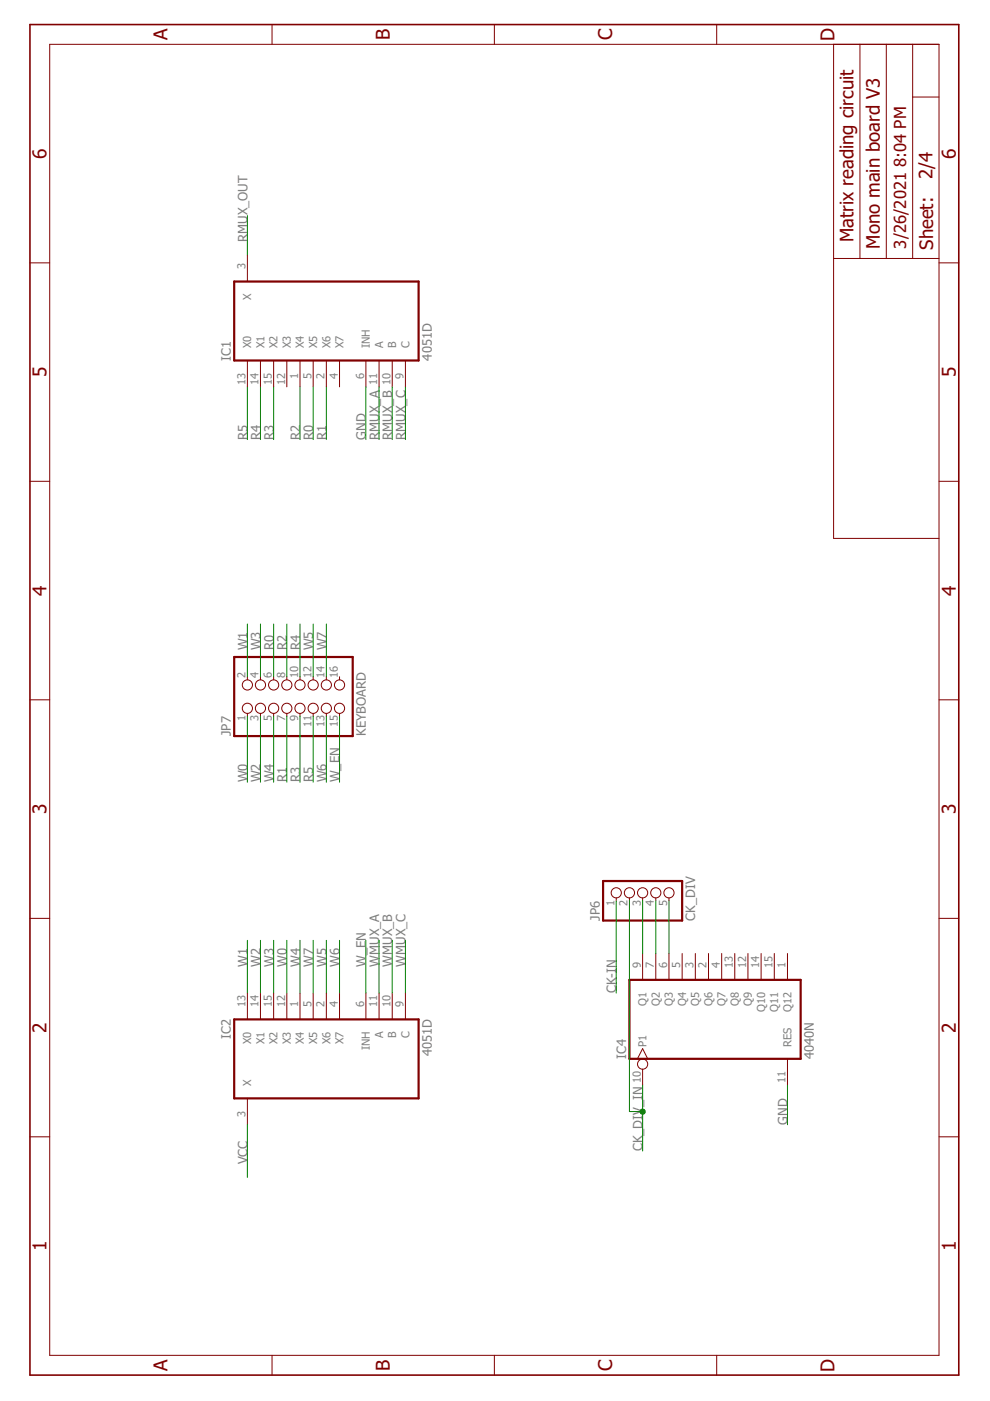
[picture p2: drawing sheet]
<svg xmlns="http://www.w3.org/2000/svg" width="210mm" height="297mm" viewBox="0 0 210 297" stroke-linecap="round" stroke-linejoin="round" font-family="sans-serif">
<g fill="none" stroke="#800000" stroke-width=".21">
<path d="M10.5 9.4h188.6v278h-188.6zM57.7 5.2v4.2M104.8 5.2v4.2M152 5.2v4.2M176.7 9.4v104.8h22.4M182.3 9.4v45.4M187.9 9.4v45.4M193.5 9.4v45.4M193.5 20.6h5.6M6.3 55.7h4.2M52.5 54.1v5.6M176.7 54.8h22.4"/>
<path d="M199.1 55.7h4.2M52.5 76.4v5.6M55.2 76.4v5.6M58 76.4v5.6M60.8 76.4v5.6M63.6 76.4v5.6M66.4 76.4v5.6M69.2 76.4v5.6M72 76.4v5.6M77.6 76.4v5.6M80.4 76.4v5.6M83.2 76.4v5.6"/>
<path d="M86 76.4v5.6M6.3 102h4.2M199.1 102h4.2M6.3 148.4h4.2M52.5 143.5v.6M52.5 151.3v.6M55.2 143.5v.6M55.2 151.3v.6M58 143.5v.6M58 151.3v.6M60.8 143.5v.6M60.8 151.3v.6"/>
<path d="M63.6 143.5v.6M63.6 151.3v.6M66.4 143.5v.6M66.4 151.3v.6M69.2 143.5v.6M69.2 151.3v.6M72 143.5v.6M72 151.3v.6M199.1 148.4h4.2M6.3 194.7h4.2M130.7 190.4v.6M133.5 190.4v.6"/>
<path d="M136.2 190.4v.6M139 190.4v.6M141.8 190.4v.6M199.1 194.7h4.2M52.5 210.5v5.6M55.2 210.5v5.6M58 210.5v5.6M60.8 210.5v5.6M63.6 210.5v5.6M66.4 210.5v5.6M69.2 210.5v5.6M72 210.5v5.6"/>
<path d="M77.6 210.5v5.6M80.4 210.5v5.6M83.2 210.5v5.6M86 210.5v5.6M136.2 202.2v5.6M139 202.2v5.6M141.8 202.2v5.6M144.6 202.2v5.6M147.4 202.2v5.6M150.2 202.2v5.6M153 202.2v5.6M155.8 202.2v5.6"/>
<path d="M158.6 202.2v5.6M161.4 202.2v5.6M164.2 202.2v5.6M167 202.2v5.6M52.5 232.9v5.6M135.1 224.5l1.1-2.2 1.1 2.2M136.2 226.7v3.4M167 224.5v5.6M6.3 241h4.2M199.1 241h4.2M57.7 287.4v4.1M104.8 287.4v4.1"/>
<path d="M152 287.4v4.1"/>
<circle cx="52.5" cy="145.2" r="1.08"/>
<circle cx="52.5" cy="150.2" r="1.08"/>
<circle cx="55.2" cy="145.2" r="1.08"/>
<circle cx="55.2" cy="150.2" r="1.08"/>
<circle cx="58" cy="145.2" r="1.08"/>
<circle cx="58" cy="150.2" r="1.08"/>
<circle cx="60.8" cy="145.2" r="1.08"/>
<circle cx="60.8" cy="150.2" r="1.08"/>
<circle cx="63.6" cy="145.2" r="1.08"/>
<circle cx="63.6" cy="150.2" r="1.08"/>
<circle cx="66.4" cy="145.2" r="1.08"/>
<circle cx="66.4" cy="150.2" r="1.08"/>
<circle cx="69.2" cy="145.2" r="1.08"/>
<circle cx="69.2" cy="150.2" r="1.08"/>
<circle cx="72" cy="150.2" r="1.08"/>
<circle cx="72" cy="145.2" r="1.08"/>
<circle cx="130.7" cy="189.3" r="1.08"/>
<circle cx="133.5" cy="189.3" r="1.08"/>
<circle cx="136.2" cy="189.3" r="1.08"/>
<circle cx="139" cy="189.3" r="1.08"/>
<circle cx="141.8" cy="189.3" r="1.08"/>
<circle cx="136.2" cy="225.6" r="1.08"/>
</g>
<path d="M6.3 5.2h197v286.3h-197z" fill="none" stroke="#800000" stroke-width=".34"/>
<path d="M49.7 59.7h39.1v16.7h-39.1zM49.7 139.3h25.1v16.8h-25.1zM127.9 186.8h16.7v8.4h-16.7zM49.7 216.1h39.1v16.8h-39.1zM133.5 207.8h36.3v16.7h-36.3z" fill="none" stroke="#800000" stroke-width=".47"/>
<g fill="none" stroke="#008000" stroke-width=".21">
<path d="M52.5 45.7v8.4M52.5 82v11.2M55.2 82v11.2M58 82v11.2M63.6 82v11.2M66.4 82v11.2M69.2 82v11.2M77.6 82v11.2M80.4 82v11.2M83.2 82v11.2M86 82v11.2M52.5 132.3v11.2"/>
<path d="M55.2 132.3v11.2M58 132.3v11.2M60.8 132.3v11.2M63.6 132.3v11.2M66.4 132.3v11.2M69.2 132.3v11.2M52.5 151.9v13.9M55.2 151.9v13.9M58 151.9v13.9M60.8 151.9v13.9M63.6 151.9v13.9M66.4 151.9v13.9"/>
<path d="M69.2 151.9v13.9M72 151.9v13.9M52.5 199.4v11.1M55.2 199.4v11.1M58 199.4v11.1M60.8 199.4v11.1M63.6 199.4v11.1M66.4 199.4v11.1M69.2 199.4v11.1M72 199.4v11.1M77.6 199.4v11.1M80.4 199.4v11.1"/>
<path d="M83.2 199.4v11.1M86 199.4v11.1M130.7 191v19.5M133.5 191v44.7h2.7M136.2 191v11.2M139 191v11.2M141.8 191v11.2M52.5 238.5v11.1M136.2 230.1v14M167 230.1v8.4"/>
</g>
<circle cx="136.2" cy="235.7" r=".55" fill="#008000" stroke="#008000" stroke-width=".21"/>
<g font-size="4" fill="#800000">
<text x="35.5" y="8.5" transform="rotate(-90 35.5 8.5)">A</text>
<text x="82.7" y="8.5" transform="rotate(-90 82.7 8.5)">B</text>
<text x="129.8" y="8.5" transform="rotate(-90 129.8 8.5)">C</text>
<text x="177" y="8.7" transform="rotate(-90 177 8.7)">D</text>
<text x="9.9" y="33.7" transform="rotate(-90 9.9 33.7)">6</text>
<text x="202.6" y="33.7" transform="rotate(-90 202.6 33.7)">6</text>
<text x="9.9" y="80" transform="rotate(-90 9.9 80)">5</text>
<text x="202.6" y="80" transform="rotate(-90 202.6 80)">5</text>
<text x="9.9" y="126.3" transform="rotate(-90 9.9 126.3)">4</text>
<text x="202.6" y="126.3" transform="rotate(-90 202.6 126.3)">4</text>
<text x="9.9" y="172.6" transform="rotate(-90 9.9 172.6)">3</text>
<text x="202.6" y="172.6" transform="rotate(-90 202.6 172.6)">3</text>
<text x="9.9" y="219" transform="rotate(-90 9.9 219)">2</text>
<text x="202.6" y="219" transform="rotate(-90 202.6 219)">2</text>
<text x="9.9" y="265.3" transform="rotate(-90 9.9 265.3)">1</text>
<text x="202.6" y="265.3" transform="rotate(-90 202.6 265.3)">1</text>
<text x="35.5" y="290.7" transform="rotate(-90 35.5 290.7)">A</text>
<text x="82.7" y="290.6" transform="rotate(-90 82.7 290.6)">B</text>
<text x="129.8" y="290.7" transform="rotate(-90 129.8 290.7)">C</text>
<text x="177" y="290.8" transform="rotate(-90 177 290.8)">D</text>
</g>
<g font-size="3.9" fill="#800000">
<text x="197.7" y="38" transform="rotate(-90 197.7 38)">2/4</text>
<text x="180.9" y="51.3" transform="rotate(-90 180.9 51.3)">Matrix reading circuit</text>
<text x="186.5" y="52.7" transform="rotate(-90 186.5 52.7)">Mono main board V3</text>
<text x="197.8" y="53" transform="rotate(-90 197.8 53)">Sheet:</text>
</g>
<g font-size="3.5" fill="#800000">
<text x="192.1" y="35.4" transform="rotate(-90 192.1 35.4)">8:04 PM</text>
<text x="192.1" y="52.7" transform="rotate(-90 192.1 52.7)">3/26/2021</text>
</g>
<g font-size="2.8" fill="#808080">
<text x="52.4" y="51.3" transform="rotate(-90 52.4 51.3)">RMUX_OUT</text>
<text x="48.9" y="76.4" transform="rotate(-90 48.9 76.4)">IC1</text>
<text x="91.5" y="76.4" transform="rotate(-90 91.5 76.4)">4051D</text>
<text x="52.4" y="93.2" transform="rotate(-90 52.4 93.2)">R5</text>
<text x="55.2" y="93.2" transform="rotate(-90 55.2 93.2)">R4</text>
<text x="58" y="93.2" transform="rotate(-90 58 93.2)">R3</text>
<text x="63.6" y="93.2" transform="rotate(-90 63.6 93.2)">R2</text>
<text x="66.4" y="93.2" transform="rotate(-90 66.4 93.2)">R0</text>
<text x="69.2" y="93.2" transform="rotate(-90 69.2 93.2)">R1</text>
<text x="77.6" y="93.2" transform="rotate(-90 77.6 93.2)">GND</text>
<text x="80.4" y="93.2" transform="rotate(-90 80.4 93.2)">RMUX_A</text>
<text x="83.2" y="93.2" transform="rotate(-90 83.2 93.2)">RMUX_B</text>
<text x="86" y="93.2" transform="rotate(-90 86 93.2)">RMUX_C</text>
<text x="52.4" y="137.9" transform="rotate(-90 52.4 137.9)">W1</text>
<text x="55.2" y="137.9" transform="rotate(-90 55.2 137.9)">W3</text>
<text x="58" y="137.9" transform="rotate(-90 58 137.9)">R0</text>
<text x="60.8" y="137.9" transform="rotate(-90 60.8 137.9)">R2</text>
<text x="63.6" y="137.9" transform="rotate(-90 63.6 137.9)">R4</text>
<text x="66.4" y="137.9" transform="rotate(-90 66.4 137.9)">W5</text>
<text x="69.2" y="137.9" transform="rotate(-90 69.2 137.9)">W7</text>
<text x="48.9" y="156.1" transform="rotate(-90 48.9 156.1)">JP7</text>
<text x="77.6" y="156.1" transform="rotate(-90 77.6 156.1)">KEYBOARD</text>
<text x="52.4" y="165.8" transform="rotate(-90 52.4 165.8)">W0</text>
<text x="55.2" y="165.8" transform="rotate(-90 55.2 165.8)">W2</text>
<text x="58" y="165.8" transform="rotate(-90 58 165.8)">W4</text>
<text x="60.8" y="165.8" transform="rotate(-90 60.8 165.8)">R1</text>
<text x="63.6" y="165.8" transform="rotate(-90 63.6 165.8)">R3</text>
<text x="66.4" y="165.8" transform="rotate(-90 66.4 165.8)">R5</text>
<text x="69.2" y="165.8" transform="rotate(-90 69.2 165.8)">W6</text>
<text x="72" y="165.8" transform="rotate(-90 72 165.8)">W_EN</text>
<text x="127.2" y="195.2" transform="rotate(-90 127.2 195.2)">JP6</text>
<text x="147.4" y="195.2" transform="rotate(-90 147.4 195.2)">CK_DIV</text>
<text x="52.4" y="204.9" transform="rotate(-90 52.4 204.9)">W1</text>
<text x="55.2" y="204.9" transform="rotate(-90 55.2 204.9)">W2</text>
<text x="58" y="204.9" transform="rotate(-90 58 204.9)">W3</text>
<text x="60.8" y="204.9" transform="rotate(-90 60.8 204.9)">W0</text>
<text x="63.6" y="204.9" transform="rotate(-90 63.6 204.9)">W4</text>
<text x="66.4" y="204.9" transform="rotate(-90 66.4 204.9)">W7</text>
<text x="69.2" y="204.9" transform="rotate(-90 69.2 204.9)">W5</text>
<text x="72" y="204.9" transform="rotate(-90 72 204.9)">W6</text>
<text x="77.6" y="204.9" transform="rotate(-90 77.6 204.9)">W_EN</text>
<text x="80.4" y="204.9" transform="rotate(-90 80.4 204.9)">WMUX_A</text>
<text x="83.2" y="204.9" transform="rotate(-90 83.2 204.9)">WMUX_B</text>
<text x="86" y="204.9" transform="rotate(-90 86 204.9)">WMUX_C</text>
<text x="130.7" y="210.5" transform="rotate(-90 130.7 210.5)">CK-IN</text>
<text x="48.9" y="220.3" transform="rotate(-90 48.9 220.3)">IC2</text>
<text x="91.5" y="224" transform="rotate(-90 91.5 224)">4051D</text>
<text x="132.8" y="224.5" transform="rotate(-90 132.8 224.5)">IC4</text>
<text x="172.6" y="224.5" transform="rotate(-90 172.6 224.5)">4040N</text>
<text x="167" y="238.5" transform="rotate(-90 167 238.5)">GND</text>
<text x="136.2" y="244.1" transform="rotate(-90 136.2 244.1)">CK_DIV_IN</text>
<text x="52.4" y="246.9" transform="rotate(-90 52.4 246.9)">VCC</text>
</g>
<g font-size="2.3" fill="#808080">
<text x="52" y="57.1" transform="rotate(-90 52 57.1)">3</text>
<text x="53.3" y="63.6" transform="rotate(-90 53.3 63.6)">X</text>
<text x="53.3" y="73.9" transform="rotate(-90 53.3 73.9)">X0</text>
<text x="56.1" y="73.9" transform="rotate(-90 56.1 73.9)">X1</text>
<text x="58.9" y="73.9" transform="rotate(-90 58.9 73.9)">X2</text>
<text x="61.7" y="73.9" transform="rotate(-90 61.7 73.9)">X3</text>
<text x="64.5" y="73.9" transform="rotate(-90 64.5 73.9)">X4</text>
<text x="67.2" y="73.9" transform="rotate(-90 67.2 73.9)">X5</text>
<text x="70" y="73.9" transform="rotate(-90 70 73.9)">X6</text>
<text x="72.8" y="73.9" transform="rotate(-90 72.8 73.9)">X7</text>
<text x="78.4" y="73.9" transform="rotate(-90 78.4 73.9)">INH</text>
<text x="81.2" y="73.9" transform="rotate(-90 81.2 73.9)">A</text>
<text x="84" y="73.9" transform="rotate(-90 84 73.9)">B</text>
<text x="86.8" y="73.9" transform="rotate(-90 86.8 73.9)">C</text>
<text x="52" y="81.6" transform="rotate(-90 52 81.6)">13</text>
<text x="54.8" y="81.6" transform="rotate(-90 54.8 81.6)">14</text>
<text x="57.6" y="81.6" transform="rotate(-90 57.6 81.6)">15</text>
<text x="60.4" y="81.6" transform="rotate(-90 60.4 81.6)">12</text>
<text x="63.2" y="80.3" transform="rotate(-90 63.2 80.3)">1</text>
<text x="66" y="80.3" transform="rotate(-90 66 80.3)">5</text>
<text x="68.8" y="80.3" transform="rotate(-90 68.8 80.3)">2</text>
<text x="71.6" y="80.3" transform="rotate(-90 71.6 80.3)">4</text>
<text x="77.2" y="80.3" transform="rotate(-90 77.2 80.3)">6</text>
<text x="80" y="81.6" transform="rotate(-90 80 81.6)">11</text>
<text x="82.8" y="81.6" transform="rotate(-90 82.8 81.6)">10</text>
<text x="85.6" y="80.3" transform="rotate(-90 85.6 80.3)">9</text>
<text x="52" y="143.7" transform="rotate(-90 52 143.7)">2</text>
<text x="54.8" y="143.7" transform="rotate(-90 54.8 143.7)">4</text>
<text x="57.6" y="143.7" transform="rotate(-90 57.6 143.7)">6</text>
<text x="60.4" y="143.7" transform="rotate(-90 60.4 143.7)">8</text>
<text x="63.2" y="143.7" transform="rotate(-90 63.2 143.7)">10</text>
<text x="66" y="143.7" transform="rotate(-90 66 143.7)">12</text>
<text x="68.8" y="143.7" transform="rotate(-90 68.8 143.7)">14</text>
<text x="71.6" y="143.7" transform="rotate(-90 71.6 143.7)">16</text>
<text x="52" y="152.9" transform="rotate(-90 52 152.9)">1</text>
<text x="54.8" y="152.9" transform="rotate(-90 54.8 152.9)">3</text>
<text x="57.6" y="152.9" transform="rotate(-90 57.6 152.9)">5</text>
<text x="60.4" y="152.9" transform="rotate(-90 60.4 152.9)">7</text>
<text x="63.2" y="152.9" transform="rotate(-90 63.2 152.9)">9</text>
<text x="66" y="154.2" transform="rotate(-90 66 154.2)">11</text>
<text x="68.8" y="154.2" transform="rotate(-90 68.8 154.2)">13</text>
<text x="71.6" y="154.2" transform="rotate(-90 71.6 154.2)">15</text>
<text x="130.3" y="192" transform="rotate(-90 130.3 192)">1</text>
<text x="133.1" y="192" transform="rotate(-90 133.1 192)">2</text>
<text x="135.9" y="192" transform="rotate(-90 135.9 192)">3</text>
<text x="138.6" y="192" transform="rotate(-90 138.6 192)">4</text>
<text x="141.4" y="192" transform="rotate(-90 141.4 192)">5</text>
<text x="135.9" y="205.2" transform="rotate(-90 135.9 205.2)">9</text>
<text x="138.6" y="205.2" transform="rotate(-90 138.6 205.2)">7</text>
<text x="141.4" y="205.2" transform="rotate(-90 141.4 205.2)">6</text>
<text x="144.2" y="205.2" transform="rotate(-90 144.2 205.2)">5</text>
<text x="147" y="205.2" transform="rotate(-90 147 205.2)">3</text>
<text x="149.8" y="205.2" transform="rotate(-90 149.8 205.2)">2</text>
<text x="152.6" y="205.2" transform="rotate(-90 152.6 205.2)">4</text>
<text x="155.4" y="205.2" transform="rotate(-90 155.4 205.2)">13</text>
<text x="158.2" y="205.2" transform="rotate(-90 158.2 205.2)">12</text>
<text x="161" y="205.2" transform="rotate(-90 161 205.2)">14</text>
<text x="163.8" y="205.2" transform="rotate(-90 163.8 205.2)">15</text>
<text x="166.6" y="205.2" transform="rotate(-90 166.6 205.2)">1</text>
<text x="52" y="213.6" transform="rotate(-90 52 213.6)">13</text>
<text x="54.8" y="213.6" transform="rotate(-90 54.8 213.6)">14</text>
<text x="57.6" y="213.6" transform="rotate(-90 57.6 213.6)">15</text>
<text x="60.4" y="213.6" transform="rotate(-90 60.4 213.6)">12</text>
<text x="63.2" y="213.6" transform="rotate(-90 63.2 213.6)">1</text>
<text x="66" y="213.6" transform="rotate(-90 66 213.6)">5</text>
<text x="68.8" y="213.6" transform="rotate(-90 68.8 213.6)">2</text>
<text x="71.6" y="213.6" transform="rotate(-90 71.6 213.6)">4</text>
<text x="77.2" y="213.6" transform="rotate(-90 77.2 213.6)">6</text>
<text x="80" y="213.6" transform="rotate(-90 80 213.6)">11</text>
<text x="82.8" y="213.6" transform="rotate(-90 82.8 213.6)">10</text>
<text x="85.6" y="213.6" transform="rotate(-90 85.6 213.6)">9</text>
<text x="137.1" y="213.3" transform="rotate(-90 137.1 213.3)">Q1</text>
<text x="139.9" y="213.3" transform="rotate(-90 139.9 213.3)">Q2</text>
<text x="142.7" y="213.3" transform="rotate(-90 142.7 213.3)">Q3</text>
<text x="145.5" y="213.3" transform="rotate(-90 145.5 213.3)">Q4</text>
<text x="148.3" y="213.3" transform="rotate(-90 148.3 213.3)">Q5</text>
<text x="151" y="213.3" transform="rotate(-90 151 213.3)">Q6</text>
<text x="153.8" y="213.3" transform="rotate(-90 153.8 213.3)">Q7</text>
<text x="156.6" y="213.3" transform="rotate(-90 156.6 213.3)">Q8</text>
<text x="159.4" y="213.3" transform="rotate(-90 159.4 213.3)">Q9</text>
<text x="162.2" y="214.6" transform="rotate(-90 162.2 214.6)">Q10</text>
<text x="165" y="214.6" transform="rotate(-90 165 214.6)">Q11</text>
<text x="167.8" y="214.6" transform="rotate(-90 167.8 214.6)">Q12</text>
<text x="53.3" y="221.3" transform="rotate(-90 53.3 221.3)">X0</text>
<text x="56.1" y="221.3" transform="rotate(-90 56.1 221.3)">X1</text>
<text x="58.9" y="221.3" transform="rotate(-90 58.9 221.3)">X2</text>
<text x="61.7" y="221.3" transform="rotate(-90 61.7 221.3)">X3</text>
<text x="64.5" y="221.3" transform="rotate(-90 64.5 221.3)">X4</text>
<text x="67.2" y="221.3" transform="rotate(-90 67.2 221.3)">X5</text>
<text x="70" y="221.3" transform="rotate(-90 70 221.3)">X6</text>
<text x="72.8" y="221.3" transform="rotate(-90 72.8 221.3)">X7</text>
<text x="81.2" y="220.1" transform="rotate(-90 81.2 220.1)">A</text>
<text x="84" y="220.1" transform="rotate(-90 84 220.1)">B</text>
<text x="86.8" y="220.1" transform="rotate(-90 86.8 220.1)">C</text>
<text x="137.1" y="221.9" transform="rotate(-90 137.1 221.9)">P1</text>
<text x="167.8" y="221.9" transform="rotate(-90 167.8 221.9)">RES</text>
<text x="78.4" y="222.7" transform="rotate(-90 78.4 222.7)">INH</text>
<text x="53.3" y="230.3" transform="rotate(-90 53.3 230.3)">X</text>
<text x="135.9" y="229.7" transform="rotate(-90 135.9 229.7)">10</text>
<text x="166.6" y="229.7" transform="rotate(-90 166.6 229.7)">11</text>
<text x="52" y="236.7" transform="rotate(-90 52 236.7)">3</text>
</g>
</svg>
